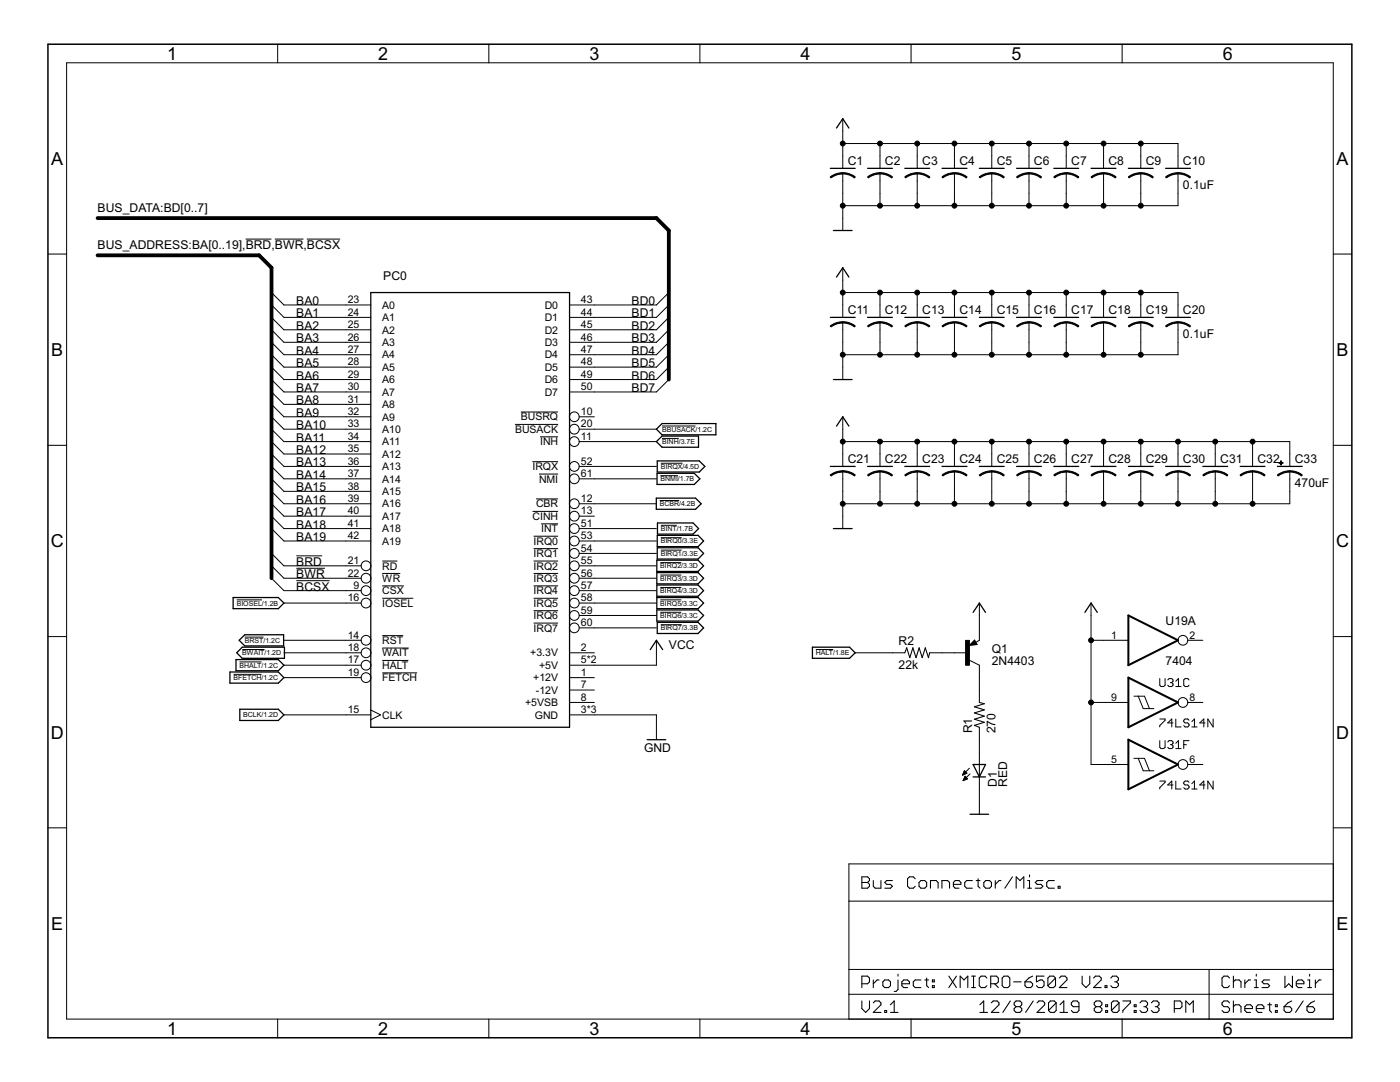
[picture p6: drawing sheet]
<svg xmlns="http://www.w3.org/2000/svg" width="279mm" height="216mm" viewBox="0 0 279 216" stroke-linecap="round" stroke-linejoin="round" font-family="sans-serif">
<g fill="none" stroke="#000" stroke-width=".2">
<path d="M13.3 12.5h252.8v190.8h-252.8zM55.4 8.8v3.7M97.6 8.8v3.7M139.7 8.8v3.7M181.8 8.8v3.7M223.9 8.8v3.7M168.2 28.6h66.9v5M168.2 23.7v9.9M168.2 34.6v11.4M175.6 28.6v5M175.6 34.6v6.4M183 28.6v5"/>
<path d="M183 34.6v6.4M190.5 28.6v5M190.5 34.6v6.4M197.9 28.6v5M197.9 34.6v6.4M205.4 28.6v5M205.4 34.6v6.4M212.8 28.6v5M212.8 34.6v6.4M220.2 28.6v5M220.2 34.6v6.4M227.7 28.6v5"/>
<path d="M227.7 34.6v6.4M235.1 34.6v6.4h-66.9M9.6 50.7h3.7M49 47.7h5.2M54.2 58.4l2.5 2.5h17.3M54.8 47.7h5.8M61.2 47.7h6.7M133.5 58.4l-2.5 2.5h-17.3M168.2 58.4h66.9v4.9M168.2 53.4v9.9M175.6 58.4v4.9M183 58.4v4.9"/>
<path d="M190.5 58.4v4.9M197.9 58.4v4.9M205.4 58.4v4.9M212.8 58.4v4.9M220.2 58.4v4.9M227.7 58.4v4.9M266.1 50.7h3.7M54.2 60.9l2.5 2.4h17.3M54.2 63.3l2.5 2.5h17.3M54.2 65.8l2.5 2.5h17.3M54.2 68.3l2.5 2.5h17.3M54.2 70.8l2.5 2.5h17.3"/>
<path d="M54.2 73.3l2.5 2.4h17.3M54.2 75.7l2.5 2.5h17.3M54.2 78.2l2.5 2.5h17.3M133.5 60.9l-2.5 2.4h-17.3M133.5 63.3l-2.5 2.5h-17.3M133.5 65.8l-2.5 2.5h-17.3M133.5 68.3l-2.5 2.5h-17.3M133.5 70.8l-2.5 2.5h-17.3M133.5 73.3l-2.5 2.4h-17.3M133.5 75.7l-2.5 2.5h-17.3M168.2 64.3v11.4M175.6 64.3v6.5"/>
<path d="M183 64.3v6.5M190.5 64.3v6.5M197.9 64.3v6.5M205.4 64.3v6.5M212.8 64.3v6.5M220.2 64.3v6.5M227.7 64.3v6.5M235.1 64.3v6.5h-66.9M9.6 88.9h3.7M54.2 80.7l2.5 2.5h17.3M54.2 83.2l2.5 2.4h17.3M54.2 85.6l2.5 2.5h17.3"/>
<path d="M54.2 88.1l2.5 2.5h17.3M54.2 90.6l2.5 2.5h17.3M54.2 93.1l2.5 2.4h17.3M54.2 95.5l2.5 2.5h17.3M54.2 98l2.5 2.5h17.3M102.8 84.7h8.6M103.9 82.2h7.5M106.3 92.1h5.1M107 99.5h4.4M107.6 94.6h3.8M107.8 87.2h3.6M115.6 83.2h3"/>
<path d="M115.6 85.6h15.4M115.6 88.1h15.4M115.6 93.1h15.4M115.6 95.5h15.4M131.7 99.9h3.9M131.8 94.9h3.5M131.9 92.4h4.3M132.1 85h6.7M132.1 87.5h3.4M168.2 83.2v9.9M168.2 94.1v11.4M168.2 88.1h89.2v5"/>
<path d="M175.6 88.1v5M175.6 94.1v6.4M183 88.1v5M183 94.1v6.4M190.5 88.1v5M190.5 94.1v6.4M197.9 88.1v5M197.9 94.1v6.4M205.4 88.1v5M205.4 94.1v6.4M212.8 88.1v5M212.8 94.1v6.4"/>
<path d="M220.2 88.1v5M220.2 94.1v6.4M227.7 88.1v5M227.7 94.1v6.4M235.1 88.1v5M235.1 94.1v6.4M242.5 88.1v5M242.5 94.1v6.4M250 88.1v5M250 94.1v6.4M257.4 94.1v6.4h-89.2M266.1 88.9h3.7"/>
<path d="M47.2 119.7h5.1M54.2 103l2.5 2.5h17.3M54.2 112.9l2.5 2.5h15.4M54.2 115.4l2.5 2.5h15.4M54.2 110.4l2.5 2.5h15.4M54.2 105.5l2.5 2.4h17.3M54.2 100.5l2.5 2.5h17.3M59.1 115.9h6.7M59.1 110.9h5.2M59.1 113.4h5.8M76.3 119.4h6.2M76.3 114.4h3.6"/>
<path d="M76.3 116.9h4.3M76.3 112h3M106.3 102h5.1M106.5 119.4h4.9M106.5 114.4h4.9M106.5 116.9h4.9M106.5 112h4.9M106.5 109.5h4.9M106.5 107h4.9M108 104.5h3.4M115.6 105.5h15.4M115.6 115.4h15.4"/>
<path d="M115.6 117.9h15.4M115.6 112.9h15.4M115.6 110.4h15.4M115.6 107.9h15.4M115.6 103h3M115.6 100.5h15.4M131.8 112.3h4.2M131.8 114.7h4.2M131.8 117.2h4.2M131.8 119.7h4.2M131.9 107.3h4.2M131.9 109.8h4.2"/>
<path d="M131.9 104.8h3.2M9.6 127h3.7M46.6 134.6h5.6M47.8 132.1h4.4M48.3 129.6h4.5M48.9 127.1h3.7M56.7 135.2h15.4M56.7 132.7h15.4M56.7 120.3h15.4M56.7 130.3h15.4M56.7 127.8h15.4M76.3 134.3h6.9"/>
<path d="M76.3 131.8h5.2M76.3 129.3h5.3M76.3 126.8h4.2M106.5 124.3h4.9M106.5 121.9h4.9M113.7 135.2h4.9M113.7 137.7h4.9M113.7 130.3h4.9M115.6 120.3h15.4M115.6 125.3h15.4M115.6 122.8h15.4M131 127.8v4.9h-17.3"/>
<path d="M131.8 122.2h4.2M131.9 124.7h4.2M162.8 129.6h3.5M170.7 130.3h9.9M185.5 130.3h7.5M193.5 131.7l2 1v7.5M194.5 127.7l.5 .9-1.5 .2zM195.5 120.3v7.5l-.8 .4M217.7 127.8h7.5M217.7 120.3v32.2h7.5M226.3 138.9h2.1l1 2.5M227.2 138.9l1 2.5h2.1"/>
<path d="M231.5 135.4v1.3l.2 .3h.5l.3-.3v-1.3M233 135.7l.3-.3h.5l.3 .3v.2l-.3 .3M233.6 136.2h.2M233.8 136.2l.3 .3v.2l-.3 .3h-.5l-.3-.3M234.7 137h1M234.7 135.9l.5-.5v1.6M237 127.8h3.1M237.3 135.7l-.3-.3h-.5l-.3 .3v1l.3 .3h.5l.3-.3M266.1 127h3.7M56.7 142.6h17.3M74 141.7l1.9 .9-1.9 1M113.7 142.6h17.3v5"/>
<path d="M113.7 140.2h4.9M192.1 154.6h.2M192.2 154.5h.4M192.2 154.3h.7M192.2 155.7h.1M192.3 154.2h.6M192.3 155.6h.3M192.3 154.1h.5M192.3 155.5h.6M192.4 154h.3M192.4 155.4h.7M192.4 153.9h.2"/>
<path d="M192.4 155.3h.6M192.5 153.8l.5 .5-.9 .4zM192.5 155.2h.3M192.5 155h.2M192.6 154.9l-.4 .9M192.6 154.9l.5 .5-.9 .4M192.6 154.9h.1M193.5 153.3l-1.4 1.4M193.6 154.4l-1.4 1.4M195.5 145.1v17.4M217.7 140.2h7.5M226.3 151.3h2.1l1 2.5"/>
<path d="M227.2 151.3l1 2.5h2.1M231.5 143.5h1v.2l-1 1.1v.3M231.5 147.8v1.3l.2 .3h.5l.3-.3v-1.3M231.5 155.9h1v.2l-1 1.1v.2M233 148.1l.3-.3h.5l.3 .3v.2l-.3 .3M233.6 148.6h.2M233.8 148.6l.3 .2v.3l-.3 .3h-.5l-.3-.3M234.1 144.3h-1.1l.8-.8v1.6M234.1 156.6h-1.1l.8-.7v1.5M234.7 143.5v1.6h1M234.7 155.9v1.5h1M234.7 148.3l.5-.5v1.6"/>
<path d="M234.7 149.4h1M236.2 148.6h.6M237 140.2h3.1M237 152.5h3.1M237.3 143.7l-.3-.2h-.5l-.3 .2v.3l.3 .3h.5l.3 .2v.3l-.3 .3h-.5l-.3-.3M237.3 147.8h-1.1v1.6M237.3 156.1l-.3-.2h-.5l-.3 .2v.3l.3 .2h.5l.3 .3v.3l-.3 .2h-.5l-.3-.2M237.8 145.1h1.1M237.8 144l.6-.5v1.6M237.8 156.4l.6-.5v1.5M237.8 157.4h1.1M240.5 144.3h-1.1l.8-.8v1.6"/>
<path d="M240.5 156.6h-1.1l.8-.7v1.5M242.1 143.5v1.6l-1.1-1.6v1.6M242.1 155.9v1.5l-1.1-1.5v1.5M9.6 165.2h3.7M169.4 179.8h96.7M266.1 165.2h3.7M266.1 172.4h-96.7v30.9M169.4 193.4h96.7M169.4 198.4h96.7M241.3 193.4v9.9M55.4 203.3v3.8M97.6 203.3v3.8"/>
<path d="M139.7 203.3v3.8M181.8 203.3v3.8M223.9 203.3v3.8"/>
<circle cx="114.6" cy="88.1" r=".97"/>
<circle cx="114.6" cy="93.1" r=".97"/>
<circle cx="114.6" cy="95.5" r=".97"/>
<circle cx="114.6" cy="83.2" r=".97"/>
<circle cx="114.6" cy="85.6" r=".97"/>
<circle cx="73" cy="115.4" r=".97"/>
<circle cx="73" cy="112.9" r=".97"/>
<circle cx="73" cy="117.9" r=".97"/>
<circle cx="114.6" cy="110.4" r=".97"/>
<circle cx="114.6" cy="105.5" r=".97"/>
<circle cx="114.6" cy="112.9" r=".97"/>
<circle cx="114.6" cy="117.9" r=".97"/>
<circle cx="114.6" cy="103" r=".97"/>
<circle cx="114.6" cy="108" r=".97"/>
<circle cx="114.6" cy="115.4" r=".97"/>
<circle cx="114.6" cy="100.5" r=".97"/>
<circle cx="73" cy="120.3" r=".97"/>
<circle cx="73" cy="127.8" r=".97"/>
<circle cx="73" cy="130.3" r=".97"/>
<circle cx="73" cy="135.2" r=".97"/>
<circle cx="73" cy="132.7" r=".97"/>
<circle cx="114.6" cy="122.8" r=".97"/>
<circle cx="114.6" cy="125.3" r=".97"/>
<circle cx="114.6" cy="120.3" r=".97"/>
<circle cx="236.1" cy="127.8" r=".97"/>
<circle cx="236.1" cy="152.5" r=".97"/>
<circle cx="236.1" cy="140.2" r=".97"/>
</g>
<g fill="none" stroke="#000" stroke-width=".25">
<path d="M165.7 33.6h5M166.9 25.5l1.3-1.8 1.2 1.8M173.1 33.6h5M180.6 33.6h4.9M188 33.6h5M195.5 33.6h4.9M202.9 33.6h4.9M210.3 33.6h5M217.7 33.6h5M225.2 33.6h4.9M232.6 33.6h5M74 58.4h39.7v86.7h-39.7z"/>
<path d="M166.3 46h3.8M166.9 55.3l1.3-1.9 1.2 1.9M165.7 63.3h5M166.3 75.7h3.8M173.1 63.3h5M180.6 63.3h4.9M188 63.3h5M195.5 63.3h4.9M202.9 63.3h4.9M210.3 63.3h5M217.7 63.3h5M225.2 63.3h4.9"/>
<path d="M232.6 63.3h5M131 99.4h7.8l1.1 1.1-1.1 1.1h-7.8zM131 85.6l1.1-1.1h10.8v2.3h-10.8zM131 88.1l1.1-1.1h7.3v2.2h-7.3zM131.1 94.4h7.5l1.1 1.1-1.1 1.2h-7.5zM131.2 92h8.4l1.1 1.1-1.1 1.1h-8.4zM165.7 93.1h5M166.9 85l1.3-1.8 1.2 1.8M173.1 93.1h5M180.6 93.1h4.9M188 93.1h5M195.5 93.1h4.9"/>
<path d="M202.9 93.1h4.9M210.3 93.1h5M217.7 93.1h5M225.2 93.1h4.9M232.6 93.1h5M240.1 93.1h4.9M247.5 93.1h5M254.9 93.1h5M46.5 119.2h9l1.2 1.1-1.2 1.2h-9zM131.1 111.8h8.2l1.1 1.1-1.1 1.1h-8.2zM131.1 114.3h8.2l1.1 1.1-1.1 1.1h-8.2zM131.1 116.7h8.2l1.1 1.2-1.1 1.1h-8.2z"/>
<path d="M131.1 119.2h8.2l1.1 1.1-1.1 1.2h-8.2zM131.2 106.8h8.1l1.1 1.1-1.1 1.2h-8.1zM131.2 109.3h8.1l1.1 1.1-1.1 1.1h-8.1zM131.2 104.4h7.1l1.1 1.1-1.1 1.1h-7.1zM166.3 105.5h3.8M45.9 134.1h9.6l1.2 1.1-1.2 1.1h-9.6zM47.1 131.6h8.4l1.2 1.1-1.2 1.1h-8.4zM47.7 127.8l1.2-1.1h7.7v2.2h-7.7zM48.3 129.1h8.5v2.3h-8.5l-1.1-1.1zM129.8 129.6l1.2-1.8 1.2 1.8M131.1 121.7h8.2l1.1 1.1-1.1 1.1h-8.2zM131.2 124.2h8.1l1.1 1.1-1.1 1.1h-8.1z"/>
<path d="M162.1 129.1h7.4l1.2 1.2-1.2 1.1h-7.4zM194.2 122.2l1.3-1.9 1.2 1.9M194.5 128.4h-.4l.4-.3 .2 .4-1 .1 .8-.7 .3 .6M216.5 122.2l1.2-1.9 1.3 1.9M47.9 141.5h7.6l1.2 1.1-1.2 1.2h-7.6zM129.2 147.6h3.7M194.2 152.5h2.5l-1.2 2.5zM194.2 155h2.5M193.6 162.5h3.7"/>
</g>
<path d="M9.6 8.8h260.2v198.3h-260.2z" fill="none" stroke="#000" stroke-width=".3"/>
<g fill="none" stroke="#000" stroke-width=".21">
<path d="M180.6 130.3l.4-1 .6 1.9 .6-1.9 .6 1.9 .6-1.9 .6 1.9 .7-1.9 .6 1.9 .2-.9M195.5 140.2l.9 .2-1.9 .6 1.9 .6-1.9 .7 1.9 .6-1.9 .6 1.9 .6-1.9 .6 1 .4M172 175h1.1l.4 .3v.4l-.4 .4 .4 .4v.3l-.4 .4h-1.1zM172 176.1h1.1M174.3 175.7v1.1l.4 .4h1.1v-1.5M178.1 175.7h-1.1l-.4 .4 .4 .4h.7l.4 .3-.4 .4h-1.1M182.6 175.3l-.3-.3h-.8l-.4 .3v1.5l.4 .4h.8l.3-.4M183.4 176.1l.4-.4h.8l.3 .4v.7l-.3 .4h-.8l-.4-.4zM185.7 177.2v-1.5h1.1l.4 .4v1.1M188 177.2v-1.5h1.1l.4 .4v1.1M190.3 176.5h1.5v-.4l-.4-.4h-.8l-.3 .4v.7l.3 .4h.8M194.1 175.7h-1.2l-.4 .4v.7l.4 .4h1.2"/>
<path d="M194.8 175.7h.8M195.2 175.3v1.5l.4 .4M196.3 176.1l.4-.4h.8l.4 .4v.7l-.4 .4h-.8l-.4-.4zM198.6 175.7v1.5M199.8 175.7h-.4l-.8 .8M202.1 175l-1.6 2.2M202.8 177.2v-2.2l.8 .7 .7-.7v2.2M205.1 177.2h.7M205.1 175.7h.4v1.5M205.5 174.6v.4M208.1 175.7h-1.1l-.4 .4 .4 .4h.8l.3 .3-.3 .4h-1.2M210.4 175.7h-1.1l-.4 .4v.7l.4 .4h1.1"/>
<path d="M211.2 176.8h.4v.4h-.4zM172 196.3h1.1l.4-.4v-.7l-.4-.4h-1.1v2.3M172 199.7v1.6l.8 .7 .7-.7v-1.6M174.3 195.5v1.6M175.4 195.5h-.4l-.7 .8M176.6 195.5h.7l.4 .4v.8l-.4 .4h-.7l-.4-.4v-.8zM179.2 195.5v1.9l-.4 .4h-.3M179.2 194.4v.4M180 196.3h1.5v-.4l-.4-.4h-.7l-.4 .4v.8l.4 .4h.7M183.8 195.5h-1.2l-.3 .4v.8l.3 .4h1.2M184.6 195.5h.7M184.9 195.2v1.5l.4 .4"/>
<path d="M186.1 195.5h.4v.4h-.4zM186.1 196.7h.4v.4h-.4zM189.4 194.8l1.5 2.3M190.9 194.8l-1.5 2.3M191.6 197.1v-2.3l.8 .7 .7-.7v2.3M193.9 194.8h.8M193.9 197.1h.8M194.3 194.8v2.3M197 195.2l-.4-.4h-.8l-.4 .4v1.5l.4 .4h.8l.4-.4M197.7 196.3h1.2l.3-.4v-.7l-.3-.4h-1.2v2.3M198.5 196.3l.7 .8M200.4 194.8h.7l.4 .4v1.5l-.4 .4h-.7l-.4-.4v-1.5z"/>
<path d="M201.6 199.7l-1.5 2.3M202.3 195.9h1.5M204.6 195.9h1.1l.4 .4v.4l-.4 .4h-.8l-.3-.4zM206.1 194.8l-.8 .4-.7 .7M206.2 199.7l-1.5 2.3M208.4 194.8h-1.6v1.1l.8-.4h.4l.4 .4v.8l-.4 .4h-.8l-.4-.4M210.7 195.2l-.4-.4h-.8l-.4 .4v1.5M210.7 195.2v1.5l-.4 .4h-.8l-.4-.4M210.7 195.2l-1.6 1.5M211.4 195.2l.4-.4h.8l.3 .4v.3l-1.5 1.6h1.5M216 194.8v1.5l.7 .8 .8-.8v-1.5M218.2 195.2l.4-.4h.8l.4 .4v.3l-1.6 1.6h1.6"/>
<path d="M220.5 196.7h.4v.4h-.4zM221.7 195.2l.4-.4h.7l.4 .4v.3l-.4 .4M222.4 195.9h.4M222.8 195.9l.4 .4v.4l-.4 .4h-.7l-.4-.4M224.1 199.7h1.5v.4l-1.5 1.5v.4M245.4 195.2l-.4-.4h-.7l-.4 .4v1.5l.4 .4h.7l.4-.4M246.1 195.9l.4-.4h.8l.4 .4v1.2M246.1 194.8v2.3M246.1 199.7v2.3M248.4 195.5v1.6M249.6 195.5h-.4l-.8 .8M250.3 195.5h.4v1.6"/>
<path d="M250.3 197.1h.8M250.7 194.4v.4M253.4 195.5h-1.2l-.3 .4 .3 .4h.8l.4 .4-.4 .4h-1.1M256.4 194.8v2.3l.8-.8 .7 .8v-2.3M257.8 199.7l-.8 .4-.7 .8M258.7 196.3h1.5v-.4l-.4-.4h-.7l-.4 .4v.8l.4 .4h.7M260.1 199.7l-1.5 2.3M261 195.5h.4v1.6M261 197.1h.7M261.4 194.4v.4M262.4 199.7l-.8 .4-.8 .8M262.5 195.5v1.6"/>
<path d="M263.7 195.5h-.4l-.8 .8M174.3 200.1l.4-.4h.7l.4 .4v.4l-1.5 1.5h1.5M176.6 201.6h.4v.4h-.4zM177.7 202h1.5M177.7 200.5l.8-.8v2.3M195.6 200.5l.7-.8v2.3M195.6 202h1.5M197.8 200.1l.4-.4h.8l.4 .4v.4l-1.6 1.5h1.6M202.8 200.9l-.4 .4v.3l.4 .4h.7l.4-.4v-.3l-.4-.4M202.8 200.9l-.4-.4v-.4l.4-.4h.7l.4 .4v.4l-.4 .4M202.8 200.9h.7M207 200.1l.3-.4h.8l.4 .4v.4l-1.5 1.5h1.5"/>
<path d="M210.8 200.1v1.5l-.4 .4h-.8l-.3-.4M210.8 200.1l-.4-.4h-.8l-.3 .4v1.5M210.8 200.1l-1.5 1.5M211.5 202h1.6M211.5 200.5l.8-.8v2.3M215.3 200.9h-1.1l-.4-.4v-.4l.4-.4h.7l.4 .4v1.5l-.4 .4h-.7l-.4-.4M218.8 200.9l-.4 .4v.3l.4 .4h.7l.4-.4v-.3l-.4-.4M218.8 200.9l-.4-.4v-.4l.4-.4h.7l.4 .4v.4l-.4 .4M218.8 200.9h.7M220.7 201.6h.3v.4h-.3zM220.7 200.5h.3v.4h-.3zM223.3 200.1v1.5l-.4 .4h-.7l-.4-.4"/>
<path d="M223.3 200.1l-.4-.4h-.7l-.4 .4v1.5M223.3 200.1l-1.5 1.5M226.4 201.6h.3v.4h-.3zM226.4 200.5h.3v.4h-.3zM227.5 200.1l.4-.4h.7l.4 .4v.4l-.4 .4M228.3 200.9h.3M228.6 200.9l.4 .4v.3l-.4 .4h-.7l-.4-.4M229.8 200.1l.4-.4h.7l.4 .4v.4l-.4 .4M230.5 200.9h.4M230.9 200.9l.4 .4v.3l-.4 .4h-.7l-.4-.4M234.4 201.3h1.1l.4-.4v-.8l-.4-.4h-1.1v2.3M236.6 202v-2.3l.8 .8 .7-.8v2.3"/>
<path d="M245.4 200.1l-.4-.4h-.7l-.4 .4v.4l.4 .4h.7l.4 .4v.3l-.4 .4h-.7l-.4-.4M246.1 200.9l.4-.4h.8l.4 .4v1.1M248.4 201.3h1.6v-.4l-.4-.4h-.8l-.4 .4v.7l.4 .4h.8M250.7 201.3h1.5v-.4l-.3-.4h-.8l-.4 .4v.7l.4 .4h.8M253 200.5h.8M253.4 200.1v1.5l.4 .4M254.5 201.6h.4v.4h-.4zM254.5 200.5h.4v.4h-.4zM256.3 200.9h1.1l.4 .4v.3l-.4 .4h-.8l-.3-.4zM260.8 200.9h1.2l.4 .4v.3l-.4 .4h-.8l-.4-.4z"/>
</g>
<g fill="#000" stroke="#000" stroke-width=".2">
<path d="M165.7 35.3l1.2-.6 1.3-.2v.2l-1 .1-1.3 .7z" fill-rule="evenodd"/>
<path d="M168.2 34.5l1.3 .2 1.2 .6-.2 .2-.8-.5-1.5-.3z" fill-rule="evenodd"/>
<path d="M173.1 35.3l1.2-.6 1.3-.2v.2l-1 .1-1.3 .7z" fill-rule="evenodd"/>
<path d="M175.6 34.5l1.4 .2 1.1 .6-.1 .2-.9-.5-1.5-.3z" fill-rule="evenodd"/>
<path d="M180.6 35.3l1.1-.6 1.3-.2v.2l-.9 .1-1.4 .7z" fill-rule="evenodd"/>
<path d="M183 34.5l1.4 .2 1.2 .6-.2 .2-.9-.5-1.5-.3z" fill-rule="evenodd"/>
<path d="M188 35.3l1.2-.6 1.3-.2v.2l-1 .1-1.3 .7z" fill-rule="evenodd"/>
<path d="M190.5 34.5l1.3 .2 1.2 .6-.2 .2-.8-.5-1.5-.3z" fill-rule="evenodd"/>
<path d="M195.4 35.3l1.2-.6 1.3-.2v.2l-1 .1-1.3 .7z" fill-rule="evenodd"/>
<path d="M197.9 34.5l1.3 .2 1.2 .6-.1 .2-.9-.5-1.5-.3z" fill-rule="evenodd"/>
<path d="M202.9 35.3l1.1-.6 1.4-.2v.2l-1 .1-1.4 .7z" fill-rule="evenodd"/>
<path d="M205.4 34.5l1.3 .2 1.2 .6-.2 .2-.9-.5-1.4-.3z" fill-rule="evenodd"/>
<path d="M210.3 35.3l1.2-.6 1.3-.2v.2l-1 .1-1.3 .7z" fill-rule="evenodd"/>
<path d="M212.8 34.5l1.3 .2 1.2 .6-.2 .2-.8-.5-1.5-.3z" fill-rule="evenodd"/>
<path d="M217.7 35.3l1.2-.6 1.3-.2v.2l-1 .1-1.3 .7z" fill-rule="evenodd"/>
<path d="M220.2 34.5h.8l1.1 .4 .6 .4-.1 .2a3.6 3.6 0 0 0-2.4-.8z" fill-rule="evenodd"/>
<path d="M225.2 35.3l1.2-.6 1.3-.2v.2l-1 .1-1.4 .7z" fill-rule="evenodd"/>
<path d="M227.7 34.5l1.3 .2 1.2 .6-.2 .2-.8-.5-1.5-.3z" fill-rule="evenodd"/>
<path d="M232.6 35.3l1.2-.6 1.3-.2v.2l-1 .1-1.3 .7z" fill-rule="evenodd"/>
<path d="M235.1 34.5l1.3 .2 1.2 .6-.2 .2-.8-.5-1.5-.3z" fill-rule="evenodd"/>
<path d="M165.7 65l1.2-.6 1.3-.2v.3l-1 .1-1.3 .6z" fill-rule="evenodd"/>
<path d="M168.2 64.2l1.3 .2 1.2 .6-.2 .2-.8-.5-1.5-.3z" fill-rule="evenodd"/>
<path d="M173.1 65l1.2-.6 1.3-.2v.3l-1 .1-1.3 .6z" fill-rule="evenodd"/>
<path d="M175.6 64.2l1.4 .2 1.1 .6-.1 .2-.9-.5-1.5-.3z" fill-rule="evenodd"/>
<path d="M180.6 65l1.1-.6 1.3-.2v.3l-.9 .1-1.4 .6z" fill-rule="evenodd"/>
<path d="M183 64.2l1.4 .2 1.2 .6-.2 .2-.9-.5-1.5-.3z" fill-rule="evenodd"/>
<path d="M188 65l1.2-.6 1.3-.2v.3l-1 .1-1.3 .6z" fill-rule="evenodd"/>
<path d="M190.5 64.2l1.3 .2 1.2 .6-.2 .2-.8-.5-1.5-.3z" fill-rule="evenodd"/>
<path d="M195.4 65l1.2-.6 1.3-.2v.3l-1 .1-1.3 .6z" fill-rule="evenodd"/>
<path d="M197.9 64.2l1.3 .2 1.2 .6-.1 .2-.9-.5-1.5-.3z" fill-rule="evenodd"/>
<path d="M202.9 65l1.1-.6 1.4-.2v.3l-1 .1-1.4 .6z" fill-rule="evenodd"/>
<path d="M205.4 64.2l1.3 .2 1.2 .6-.2 .2-.9-.5-1.4-.3z" fill-rule="evenodd"/>
<path d="M210.3 65l1.2-.6 1.3-.2v.3l-1 .1-1.3 .6z" fill-rule="evenodd"/>
<path d="M212.8 64.2l1.3 .2 1.2 .6-.2 .2-.8-.5-1.5-.3z" fill-rule="evenodd"/>
<path d="M217.7 65l1.2-.6 1.3-.2v.3l-1 .1-1.3 .6z" fill-rule="evenodd"/>
<path d="M220.2 64.2l1.4 .2 1.1 .6-.1 .2-.9-.5-1.5-.3z" fill-rule="evenodd"/>
<path d="M225.2 65l1.2-.6 1.3-.2v.3l-1 .1-1.4 .6z" fill-rule="evenodd"/>
<path d="M227.7 64.2l1.3 .2 1.2 .6-.2 .2-.8-.5-1.5-.3z" fill-rule="evenodd"/>
<path d="M232.6 65l1.2-.6 1.3-.2v.3l-1 .1-1.3 .6z" fill-rule="evenodd"/>
<path d="M235.1 64.2l1.3 .2 1.2 .6-.2 .2-.8-.5-1.5-.3z" fill-rule="evenodd"/>
<path d="M165.7 94.8l1.2-.7 1.3-.2v.3l-1 .1-1.3 .7z" fill-rule="evenodd"/>
<path d="M168.2 93.9l1.3 .2 1.2 .7-.2 .2-.8-.5-1.5-.3z" fill-rule="evenodd"/>
<path d="M173.1 94.8l1.2-.7 1.3-.2v.3l-1 .1-1.3 .7z" fill-rule="evenodd"/>
<path d="M175.6 93.9l1.4 .2 1.1 .7-.1 .2-.9-.5-1.5-.3z" fill-rule="evenodd"/>
<path d="M180.6 94.8l1.1-.7 1.3-.2v.3l-.9 .1-1.4 .7z" fill-rule="evenodd"/>
<path d="M183 93.9l1.4 .2 1.2 .7-.2 .2-.9-.5-1.5-.3z" fill-rule="evenodd"/>
<path d="M188 94.8l1.2-.7 1.3-.2v.3l-1 .1-1.3 .7z" fill-rule="evenodd"/>
<path d="M190.5 93.9l1.3 .2 1.2 .7-.2 .2-.8-.5-1.5-.3z" fill-rule="evenodd"/>
<path d="M195.4 94.8l1.2-.7 1.3-.2v.3l-1 .1-1.3 .7z" fill-rule="evenodd"/>
<path d="M197.9 93.9l1.3 .2 1.2 .7-.1 .2-.9-.5-1.5-.3z" fill-rule="evenodd"/>
<path d="M202.9 94.8l1.1-.7 1.4-.2v.3l-1 .1-1.4 .7z" fill-rule="evenodd"/>
<path d="M205.4 93.9l1.3 .2 1.2 .7-.2 .2-.9-.5-1.4-.3z" fill-rule="evenodd"/>
<path d="M210.3 94.8l1.2-.7 1.3-.2v.3l-1 .1-1.3 .7z" fill-rule="evenodd"/>
<path d="M212.8 93.9l1.3 .2 1.2 .7-.2 .2-.8-.5-1.5-.3z" fill-rule="evenodd"/>
<path d="M217.7 94.8l1.2-.7 1.3-.2v.3l-1 .1-1.3 .7z" fill-rule="evenodd"/>
<path d="M220.2 93.9l1.4 .2 1.1 .7-.1 .2-.9-.5-1.5-.3z" fill-rule="evenodd"/>
<path d="M225.2 94.8l1.2-.7 1.3-.2v.3l-1 .1-1.4 .7z" fill-rule="evenodd"/>
<path d="M227.7 93.9l1.3 .2 1.2 .7-.2 .2-.8-.5-1.5-.3z" fill-rule="evenodd"/>
<path d="M232.6 94.8l1.2-.7 1.3-.2v.3l-1 .1-1.3 .7z" fill-rule="evenodd"/>
<path d="M235.1 93.9l1.3 .2 1.2 .7-.2 .2-.8-.5-1.5-.3z" fill-rule="evenodd"/>
<path d="M240.1 94.8l1.1-.7 1.3-.2v.3l-.9 .1-1.4 .7z" fill-rule="evenodd"/>
<path d="M242.5 93.9l1.4 .2 1.1 .7-.1 .2-.9-.5-1.5-.3z" fill-rule="evenodd"/>
<path d="M247.5 94.8l1.2-.7 1.3-.2v.3l-1 .1-1.4 .7z" fill-rule="evenodd"/>
<path d="M250 93.9l1.3 .2 1.2 .7-.2 .2-.8-.5-1.5-.3z" fill-rule="evenodd"/>
<path d="M254.9 94.8l1.2-.7 1.3-.2v.3l-1 .1-1.3 .7z" fill-rule="evenodd"/>
<path d="M257.4 93.9l1.3 .2 1.2 .7-.1 .2-.9-.5-1.5-.3z" fill-rule="evenodd"/>
<circle cx="168.2" cy="28.6" r=".49"/>
<circle cx="175.6" cy="28.6" r=".49"/>
<circle cx="183" cy="28.6" r=".49"/>
<circle cx="190.5" cy="28.6" r=".49"/>
<circle cx="197.9" cy="28.6" r=".49"/>
<circle cx="205.4" cy="28.6" r=".49"/>
<circle cx="212.8" cy="28.6" r=".49"/>
<circle cx="220.2" cy="28.6" r=".49"/>
<circle cx="227.7" cy="28.6" r=".49"/>
<circle cx="168.2" cy="58.4" r=".49"/>
<circle cx="168.2" cy="41" r=".49"/>
<circle cx="175.6" cy="58.4" r=".49"/>
<circle cx="175.6" cy="41" r=".49"/>
<circle cx="183" cy="58.4" r=".49"/>
<circle cx="183" cy="41" r=".49"/>
<circle cx="190.5" cy="58.4" r=".49"/>
<circle cx="190.5" cy="41" r=".49"/>
<circle cx="197.9" cy="58.4" r=".49"/>
<circle cx="197.9" cy="41" r=".49"/>
<circle cx="205.4" cy="58.4" r=".49"/>
<circle cx="205.4" cy="41" r=".49"/>
<circle cx="212.8" cy="58.4" r=".49"/>
<circle cx="212.8" cy="41" r=".49"/>
<circle cx="220.2" cy="58.4" r=".49"/>
<circle cx="220.2" cy="41" r=".49"/>
<circle cx="227.7" cy="58.4" r=".49"/>
<circle cx="227.7" cy="41" r=".49"/>
<circle cx="168.2" cy="70.8" r=".49"/>
<circle cx="175.6" cy="70.8" r=".49"/>
<circle cx="183" cy="70.8" r=".49"/>
<circle cx="190.5" cy="70.8" r=".49"/>
<circle cx="197.9" cy="70.8" r=".49"/>
<circle cx="205.4" cy="70.8" r=".49"/>
<circle cx="212.8" cy="70.8" r=".49"/>
<circle cx="220.2" cy="70.8" r=".49"/>
<circle cx="227.7" cy="70.8" r=".49"/>
<circle cx="168.2" cy="88.1" r=".49"/>
<circle cx="175.6" cy="88.1" r=".49"/>
<circle cx="183" cy="88.1" r=".49"/>
<circle cx="190.5" cy="88.1" r=".49"/>
<circle cx="197.9" cy="88.1" r=".49"/>
<circle cx="205.4" cy="88.1" r=".49"/>
<circle cx="212.8" cy="88.1" r=".49"/>
<circle cx="220.2" cy="88.1" r=".49"/>
<circle cx="227.7" cy="88.1" r=".49"/>
<circle cx="235.1" cy="88.1" r=".49"/>
<circle cx="242.5" cy="88.1" r=".49"/>
<circle cx="250" cy="88.1" r=".49"/>
<circle cx="168.2" cy="100.5" r=".49"/>
<circle cx="175.6" cy="100.5" r=".49"/>
<circle cx="183" cy="100.5" r=".49"/>
<circle cx="190.5" cy="100.5" r=".49"/>
<circle cx="197.9" cy="100.5" r=".49"/>
<circle cx="205.4" cy="100.5" r=".49"/>
<circle cx="212.8" cy="100.5" r=".49"/>
<circle cx="220.2" cy="100.5" r=".49"/>
<circle cx="227.7" cy="100.5" r=".49"/>
<circle cx="235.1" cy="100.5" r=".49"/>
<circle cx="242.5" cy="100.5" r=".49"/>
<circle cx="250" cy="100.5" r=".49"/>
<circle cx="217.7" cy="127.8" r=".49"/>
<circle cx="217.7" cy="140.2" r=".49"/>
</g>
<path d="M255.2 92.3h.9v.1h-.9zM255.6 91.9h.1v.9h-.1zM192.7 127.8h.8v4.9h-.8z" fill="#000" stroke="#000" stroke-width=".2"/>
<path d="M225.2 122.8l9.9 5-9.9 4.9zM225.2 135.2l9.9 5-9.9 4.9zM225.2 147.6l9.9 4.9-9.9 5z" fill="none" stroke="#000" stroke-width=".4"/>
<path d="M19.5 43.5h111.5l2.5 2.5v29.7M19.5 50.9h32.2l2.5 2.5v62" fill="none" stroke="#000" stroke-width=".76"/>
<g font-size="4">
<text x="33.4" y="11.9">1</text>
<text x="75.5" y="11.9">2</text>
<text x="117.6" y="11.9">3</text>
<text x="159.8" y="11.9">4</text>
<text x="201.9" y="11.9">5</text>
<text x="244" y="11.9">6</text>
<text x="10.2" y="32.9">A</text>
<text x="266.8" y="32.9">A</text>
<text x="10.2" y="71.1">B</text>
<text x="266.8" y="71.1">B</text>
<text x="10.1" y="109.2">C</text>
<text x="266.6" y="109.2">C</text>
<text x="10.1" y="147.4">D</text>
<text x="266.6" y="147.4">D</text>
<text x="10.2" y="185.5">E</text>
<text x="266.8" y="185.5">E</text>
<text x="33.4" y="206.5">1</text>
<text x="75.5" y="206.5">2</text>
<text x="117.6" y="206.5">3</text>
<text x="159.8" y="206.5">4</text>
<text x="201.9" y="206.5">5</text>
<text x="244" y="206.5">6</text>
</g>
<g font-size="2.7">
<text x="169.2" y="33">C1</text>
<text x="176.6" y="33">C2</text>
<text x="184" y="33">C3</text>
<text x="191.5" y="33">C4</text>
<text x="198.9" y="33">C5</text>
<text x="206.4" y="33">C6</text>
<text x="213.8" y="33">C7</text>
<text x="221.2" y="33">C8</text>
<text x="228.7" y="33">C9</text>
<text x="236.1" y="33">C10</text>
<text x="236.1" y="37.7">0.1uF</text>
<text x="19.5" y="42.3">BUS_DATA:BD[0..7]</text>
<text x="19.5" y="49.7">BUS_ADDRESS:BA[0..19],BRD,BWR,BCSX</text>
<text x="76.5" y="55.9">PC0</text>
<text x="59.1" y="60.9">BA0</text>
<text x="59.1" y="65.8">BA2</text>
<text x="59.1" y="63.3">BA1</text>
<text x="126.1" y="65.8">BD2</text>
<text x="126.1" y="63.3">BD1</text>
<text x="126.1" y="60.9">BD0</text>
<text x="169.2" y="62.7">C11</text>
<text x="176.6" y="62.7">C12</text>
<text x="184" y="62.7">C13</text>
<text x="191.5" y="62.7">C14</text>
<text x="198.9" y="62.7">C15</text>
<text x="206.4" y="62.7">C16</text>
<text x="213.8" y="62.7">C17</text>
<text x="221.2" y="62.7">C18</text>
<text x="228.7" y="62.7">C19</text>
<text x="236.1" y="62.7">C20</text>
<text x="59.1" y="70.8">BA4</text>
<text x="59.1" y="68.3">BA3</text>
<text x="126.1" y="70.8">BD4</text>
<text x="126.1" y="68.3">BD3</text>
<text x="236.1" y="67.4">0.1uF</text>
<text x="59.1" y="75.7">BA6</text>
<text x="59.1" y="73.3">BA5</text>
<text x="126.1" y="75.7">BD6</text>
<text x="126.1" y="73.3">BD5</text>
<text x="59.1" y="78.2">BA7</text>
<text x="59.1" y="80.7">BA8</text>
<text x="59.1" y="83.2">BA9</text>
<text x="126.1" y="78.2">BD7</text>
<text x="59.1" y="85.6">BA10</text>
<text x="59.1" y="88.1">BA11</text>
<text x="59.1" y="90.6">BA12</text>
<text x="59.1" y="93.1">BA13</text>
<text x="59.1" y="95.6">BA14</text>
<text x="169.2" y="92.5">C21</text>
<text x="176.6" y="92.5">C22</text>
<text x="184" y="92.5">C23</text>
<text x="191.5" y="92.5">C24</text>
<text x="198.9" y="92.5">C25</text>
<text x="206.4" y="92.5">C26</text>
<text x="213.8" y="92.5">C27</text>
<text x="221.2" y="92.5">C28</text>
<text x="228.7" y="92.5">C29</text>
<text x="236.1" y="92.5">C30</text>
<text x="243.5" y="92.5">C31</text>
<text x="251" y="92.5">C32</text>
<text x="258.4" y="92.5">C33</text>
<text x="59.1" y="98">BA15</text>
<text x="59.1" y="100.5">BA16</text>
<text x="258.4" y="97.2">470uF</text>
<text x="59.1" y="103">BA17</text>
<text x="59.1" y="105.5">BA18</text>
<text x="59.1" y="107.9">BA19</text>
<text x="59.1" y="112.9">BRD</text>
<text x="59.1" y="117.9">BCSX</text>
<text x="59.1" y="115.4">BWR</text>
<text x="232.6" y="124.7">U19A</text>
<text x="133.5" y="129.5">VCC</text>
<text x="179.3" y="128.8">R2</text>
<text x="197.9" y="130.2">Q1</text>
<text x="179.3" y="133.5">22k</text>
<text x="197.9" y="132.7">2N4403</text>
<text x="232.6" y="132.7">7404</text>
<text x="194" y="146.4" transform="rotate(-90 194 146.4)">R1</text>
<text x="198.7" y="146.4" transform="rotate(-90 198.7 146.4)">270</text>
<text x="128.5" y="150.1">GND</text>
<text x="198.9" y="157" transform="rotate(-90 198.9 157)">D1</text>
<text x="201" y="157" transform="rotate(-90 201 157)">RED</text>
</g>
<g font-size="2.3">
<text x="69.4" y="60.5">23</text>
<text x="69.4" y="63">24</text>
<text x="69.4" y="65.5">25</text>
<text x="76.3" y="61.6">A0</text>
<text x="76.3" y="64.1">A1</text>
<text x="108.7" y="61.6">D0</text>
<text x="108.7" y="64.1">D1</text>
<text x="115.9" y="60.5">43</text>
<text x="115.9" y="63">44</text>
<text x="115.9" y="65.5">45</text>
<text x="69.4" y="67.9">26</text>
<text x="69.4" y="70.4">27</text>
<text x="76.3" y="66.6">A2</text>
<text x="76.3" y="69">A3</text>
<text x="76.3" y="71.5">A4</text>
<text x="108.7" y="66.6">D2</text>
<text x="108.7" y="69">D3</text>
<text x="108.7" y="71.5">D4</text>
<text x="115.9" y="67.9">46</text>
<text x="115.9" y="70.4">47</text>
<text x="69.4" y="72.9">28</text>
<text x="69.4" y="75.4">29</text>
<text x="69.4" y="77.9">30</text>
<text x="76.3" y="74">A5</text>
<text x="76.3" y="76.5">A6</text>
<text x="108.7" y="74">D5</text>
<text x="108.7" y="76.5">D6</text>
<text x="115.9" y="72.9">48</text>
<text x="115.9" y="75.4">49</text>
<text x="115.9" y="77.9">50</text>
<text x="69.4" y="80.3">31</text>
<text x="69.4" y="82.8">32</text>
<text x="76.3" y="79">A7</text>
<text x="76.3" y="81.4">A8</text>
<text x="76.3" y="83.9">A9</text>
<text x="103.9" y="83.9">BUSRQ</text>
<text x="108.7" y="78.9">D7</text>
<text x="115.9" y="82.8">10</text>
<text x="69.4" y="85.3">33</text>
<text x="69.4" y="87.8">34</text>
<text x="76.3" y="86.4">A10</text>
<text x="76.3" y="88.9">A11</text>
<text x="102.8" y="86.4">BUSACK</text>
<text x="107.8" y="88.9">INH</text>
<text x="115.9" y="87.8">11</text>
<text x="115.9" y="85.3">20</text>
<text x="69.4" y="90.3">35</text>
<text x="69.4" y="92.7">36</text>
<text x="69.4" y="95.2">37</text>
<text x="76.3" y="91.3">A12</text>
<text x="76.3" y="93.8">A13</text>
<text x="106.3" y="93.8">IRQX</text>
<text x="115.9" y="92.7">52</text>
<text x="115.9" y="95.2">61</text>
<text x="69.4" y="97.7">38</text>
<text x="69.4" y="100.2">39</text>
<text x="76.3" y="96.3">A14</text>
<text x="76.3" y="98.8">A15</text>
<text x="76.3" y="101.3">A16</text>
<text x="107" y="101.3">CBR</text>
<text x="107.6" y="96.3">NMI</text>
<text x="115.9" y="100.2">12</text>
<text x="69.4" y="105.1">41</text>
<text x="69.4" y="102.6">40</text>
<text x="69.4" y="107.6">42</text>
<text x="76.3" y="106.2">A18</text>
<text x="76.3" y="103.7">A17</text>
<text x="106.3" y="103.7">CINH</text>
<text x="108" y="106.2">INT</text>
<text x="115.9" y="105.1">51</text>
<text x="115.9" y="107.6">53</text>
<text x="115.9" y="102.6">13</text>
<text x="69.4" y="112.6">21</text>
<text x="76.3" y="113.6">RD</text>
<text x="76.3" y="108.7">A19</text>
<text x="106.5" y="113.6">IRQ2</text>
<text x="106.5" y="111.2">IRQ1</text>
<text x="106.5" y="108.7">IRQ0</text>
<text x="115.9" y="112.6">55</text>
<text x="115.9" y="110.1">54</text>
<text x="69.4" y="120">16</text>
<text x="69.4" y="115">22</text>
<text x="70.6" y="117.5">9</text>
<text x="76.3" y="116.1">WR</text>
<text x="76.3" y="118.6">CSX</text>
<text x="106.5" y="118.6">IRQ4</text>
<text x="106.5" y="116.1">IRQ3</text>
<text x="115.9" y="120">58</text>
<text x="115.9" y="117.5">57</text>
<text x="115.9" y="115">56</text>
<text x="76.3" y="121.1">IOSEL</text>
<text x="106.5" y="123.6">IRQ6</text>
<text x="106.5" y="121.1">IRQ5</text>
<text x="115.9" y="124.9">60</text>
<text x="115.9" y="122.5">59</text>
<text x="69.4" y="129.9">18</text>
<text x="69.4" y="127.4">14</text>
<text x="76.3" y="131">WAIT</text>
<text x="76.3" y="128.5">RST</text>
<text x="105.8" y="131">+3.3V</text>
<text x="106.5" y="126">IRQ7</text>
<text x="115.9" y="129.9">2</text>
<text x="221.7" y="127.4">1</text>
<text x="237.4" y="127.4">2</text>
<text x="69.4" y="134.9">19</text>
<text x="69.4" y="132.4">17</text>
<text x="76.3" y="135.9">FETCH</text>
<text x="76.3" y="133.5">HALT</text>
<text x="106.4" y="135.9">+12V</text>
<text x="107.6" y="133.5">+5V</text>
<text x="115.9" y="134.9">1</text>
<text x="115.9" y="137.3">7</text>
<text x="115.9" y="132.4">5*2</text>
<text x="69.4" y="142.3">15</text>
<text x="76.3" y="143.4">CLK</text>
<text x="104.8" y="140.9">+5VSB</text>
<text x="106.7" y="143.4">GND</text>
<text x="107" y="138.4">-12V</text>
<text x="115.9" y="142.3">3*3</text>
<text x="115.9" y="139.8">8</text>
<text x="221.7" y="139.8">9</text>
<text x="237.4" y="139.8">8</text>
<text x="221.7" y="152.2">5</text>
<text x="237.4" y="152.2">6</text>
</g>
<g font-size="1.6">
<text x="132.1" y="86.1">BBUSACK/1.2C</text>
<text x="132.1" y="88.6">BINH/3.7E</text>
<text x="131.9" y="93.6">BIRQX/4.5D</text>
<text x="131.7" y="101">BCBR/4.2B</text>
<text x="131.8" y="96.1">BNMI/1.7B</text>
<text x="131.9" y="106">BINT/1.7B</text>
<text x="131.8" y="113.4">BIRQ2/3.3D</text>
<text x="131.9" y="108.4">BIRQ0/3.3E</text>
<text x="131.9" y="110.9">BIRQ1/3.3E</text>
<text x="131.8" y="115.9">BIRQ3/3.3D</text>
<text x="131.8" y="118.4">BIRQ4/3.3D</text>
<text x="47.2" y="120.8">BIOSEL/1.2B</text>
<text x="131.8" y="120.8">BIRQ5/3.3C</text>
<text x="131.8" y="123.3">BIRQ6/3.3C</text>
<text x="131.9" y="125.8">BIRQ7/3.3B</text>
<text x="48.4" y="130.7">BWAIT/1.2D</text>
<text x="48.8" y="128.3">BRST/1.2C</text>
<text x="162.8" y="130.7">HALT/1.8E</text>
<text x="46.6" y="135.7">BFETCH/1.2C</text>
<text x="47.8" y="133.2">BHALT/1.2C</text>
<text x="48.5" y="143.1">BCLK/1.2D</text>
</g>
</svg>
